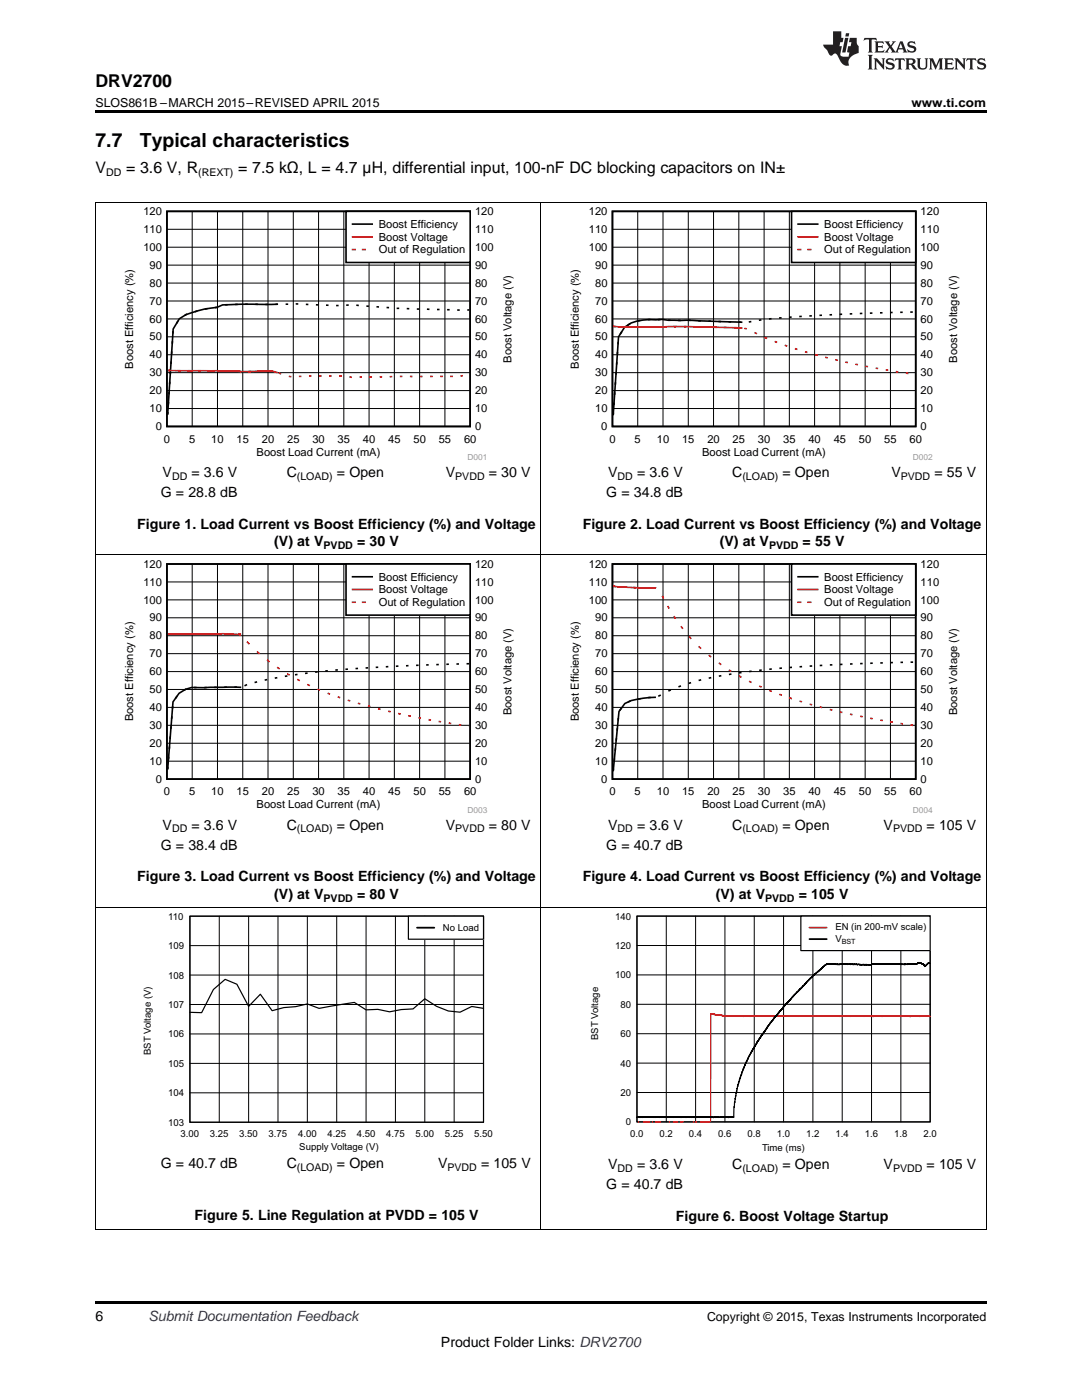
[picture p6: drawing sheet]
<svg xmlns="http://www.w3.org/2000/svg" width="216mm" height="279mm" viewBox="0 0 216 279" stroke-linecap="round" stroke-linejoin="round" font-family="sans-serif">
<path d="M19 259.7h177.8v.5h-177.8z" fill="#000"/>
<g fill="none" stroke="#000" stroke-width=".2">
<path d="M19.1 181.2v64.3M107.9 181.2v64.3M127.1 182.8h58.5v41.1h-58.5zM127.1 194.6h58.5M127.1 188.7h58.5M132.9 182.8v41.1M138.8 182.8v41.1M144.7 182.8v41.1M150.5 182.8v41.1M156.4 182.8v41.1M162.2 182.8v41.1M168.1 182.8v41.1"/>
<path d="M173.9 182.8v41.1M179.8 182.8v41.1M196.8 181.2v64.3M127.1 218h58.5M127.1 212.2h58.5M127.1 206.3h58.5M127.1 200.4h58.5M19 245.4h177.8"/>
</g>
<path d="M127.1 182.8h58.5v41.1h-58.5zM185.5 192.2h-.3l-.7 .7-.2-.5-.9-.3-.7 .4-1.5-.1-.1 .1h-.6l-6.5-.2-.2 .3-8.8-.2-3.4 2.9-1.2 1.4-2 1.9-.6 .8-1.4 1.5-3 3.6-2.3 3.4-1.8 3.1-1.7 4.2-.9 4.1-.3 3.7h-19.3" fill="none" stroke="#000" stroke-width=".24"/>
<g fill="none" stroke="#f00" stroke-width=".24">
<path d="M185.5 202.8l-.9-.1-1 .2-1.6-.2-.3 .2-.4-.1-3 .1-1.1-.2-3.4 .2-3.4-.2-2.9 .2-1.9-.2-.4 .1-.5-.1-.5 .1-6.7-.1-9.1 .2-4-.2-2.6-.4v21.6M127.4 223.9h.1M128.4 223.9h.1M128.6 223.9h.1M128.8 223.9h.1M129 223.9h.1M129.1 223.9h.1M129.3 223.9h.1M129.4 223.9h.1M129.5 223.9h.1M129.7 223.9h.1M130.2 223.9h.1"/>
<path d="M130.8 223.9h.1M131.1 223.9h.1M131.2 223.9h.1M131.5 223.9h.1M131.6 223.9h.1M131.7 223.9h.1M131.8 223.9h.1M133.5 223.9h.1M133.9 223.9h.1M134.3 223.9h.1M134.5 223.9h.1M134.5 223.9h.2"/>
<path d="M134.7 223.9h.1M134.9 223.9h.1M135 223.9h.2M135.2 223.9h.1M135.7 223.9h.1M135.8 223.9h.1M135.9 223.9h.1M136.1 223.9h.1M136.2 223.9h.1M136.3 223.9h.1M138.3 223.9h.1M138.4 223.9h.1"/>
<path d="M138.7 223.9h.1M138.9 223.9h.1M139 223.9h.1M139.8 223.9h.1M139.9 223.9h.1M140 223.9h.1M140.3 223.9h.1M140.4 223.9h.1M140.5 223.9h.1M140.8 223.9h.1M140.9 223.9h.1M141.1 223.9h.1"/>
<path d="M141.4 223.9h.1M141.6 223.9h.1"/>
</g>
<path d="M159.8 182.8h25.8v6.9h-25.8z" fill="#fff"/>
<path d="M37.9 182.8h58.6v41.2h-58.6zM159.8 182.8h25.8v6.9h-25.8zM96.5 201.2l-2.4-.3-2.3 1.1-2.3-.2-2.4-1-2.3-1.5-2.4 2.1-2.3 .1-2.4 .4-2.3-.5-2.4 .1-2.3-1.4-7 1.1-2.4-.8-2.3 .5-2.4 .2-2.3 .6-2.3-3.3-2.4 2.4-2.3-4.4-2.4-1-2.3 2.1-2.4 4.6-2.3-.1" fill="none" stroke="#000" stroke-width=".24"/>
<path d="M161.5 185.1h3.5" fill="none" stroke="#f00" stroke-width=".36"/>
<path d="M161.5 187.4h3.5" fill="none" stroke="#000" stroke-width=".36"/>
<g fill="none" stroke="#000" stroke-width=".2">
<path d="M37.9 182.8h58.6v41.2h-58.6zM37.9 194.6h58.6M37.9 188.7h58.6M43.8 182.8v41.2M49.6 182.8v41.2M55.5 182.8v41.2M61.3 182.8v41.2M67.2 182.8v41.2M73 182.8v41.2M78.9 182.8v41.2M84.8 182.8v41.2M90.6 182.8v41.2"/>
<path d="M37.9 218.1h58.6M37.9 212.2h58.6M37.9 206.3h58.6M37.9 200.5h58.6"/>
</g>
<path d="M81.5 182.8h15v4.6h-15z" fill="#fff"/>
<path d="M81.5 182.8h15v4.6h-15z" fill="none" stroke="#000" stroke-width=".24"/>
<path d="M83.2 185.1h3.5" fill="none" stroke="#000" stroke-width=".36"/>
<path d="M19.1 110.8v70.4M107.9 110.8v70.4M196.8 110.8v70.4M19 181.1h177.8" fill="none" stroke="#000" stroke-width=".2"/>
<path d="M24.4 111.7h78.2v50.6h-78.2z" fill-rule="evenodd" fill="#fff"/>
<g fill="none" stroke="#000" stroke-width=".32">
<path d="M33.3 112.6h60.5v42.9h-60.5zM35.3 138.9l-.3 .5M37.2 137.5l-.5 .3M38.7 137.2h.5M41.2 137.2h-.5M42.7 137.2h.6M45.3 137.1l-.5 .1M46.8 137.1h.5M48.1 137.2h-8.6a4.7 4.7 0 0 0-5 2.9l-1 13.4v-.5M49.3 136.6l-.5 .3M51.3 136.1l-.5 .1M53.3 135.6l-.5 .1"/>
<path d="M55.3 135.2l-.5 .1M57.3 134.9l-.5 .1M59.4 134.6l-.5 .1M61.4 134.3l-.5 .1M63.4 134.1h-.5M65.4 133.9h-.5M67.4 133.7h-.5M69.4 133.5l-.5 .1M71.4 133.4h-.5M73.5 133.3h-.5M75.5 133.2h-.5M77.5 133l-.5 .1"/>
<path d="M79.5 132.9l-.5 .1M81.5 132.8l-.5 .1M83.5 132.8h-.5M85.5 132.7h-.5M87.6 132.6h-.5M89.6 132.6h-.5M91.6 132.5h-.5M93.6 132.5h-.5M33.7 151l-.1 .5M33.8 149v.5M34 147l-.1 .5M34.1 145v.5"/>
<path d="M34.3 142.9l-.1 .5M34.5 140.9l-.1 .5"/>
</g>
<g fill="none" stroke="#000" stroke-width=".2">
<path d="M33.3 119.7h60.5M33.3 116.1h60.5M38.4 112.6v42.9M43.4 112.6v42.9M48.4 112.6v42.9M53.5 112.6v42.9M58.5 112.6v42.9M63.6 112.6v42.9M68.6 112.6v42.9M73.6 112.6v42.9M78.7 112.6v42.9M83.7 112.6v42.9"/>
<path d="M88.8 112.6v42.9M33.3 137.6h60.5M33.3 134h60.5M33.3 130.5h60.5M33.3 126.9h60.5M33.3 123.3h60.5M33.3 151.9h60.5M33.3 148.3h60.5M33.3 144.8h60.5M33.3 141.2h60.5"/>
</g>
<g fill="none" stroke="#f00" stroke-width=".32">
<path d="M34 126.5h-.5l4.7 .1 6.2-.1 3.7 .1M35.5 126.6h.5M37.5 126.6h.5M39.5 126.5h.5M41.5 126.5h.5M44 126.5h-.5M45.5 126.5h.5M47.6 126.6h.5M49.3 128l.5 .6M51.3 130l.5 .5M53.3 131.7l.5 .4M55.3 133.2l.5 .3"/>
<path d="M57.3 134.5l.5 .2M59.3 135.6l.5 .2M61.3 136.6l.5 .2M63.4 137.5l.5 .2M65.4 138.3l.5 .2M67.4 139.1l.5 .1M69.4 139.7l.5 .2M71.4 140.3l.5 .2M73.4 140.9l.5 .1M75.4 141.4l.5 .2M77.4 141.9l.6 .1M79.5 142.4l.5 .1"/>
<path d="M81.5 142.8l.5 .1M83.5 143.2l.5 .1M85.5 143.6l.5 .1M87.5 144l.5 .1M89.5 144.3l.5 .1M91.5 144.6l.5 .1M93.6 144.9h.1"/>
</g>
<path d="M69 112.6h24.8v10.2h-24.8z" fill-rule="evenodd" fill="#fff"/>
<path d="M69 112.6h24.8v10.2h-24.8zM70.3 115.1h4" fill="none" stroke="#000" stroke-width=".32"/>
<path d="M70.3 117.6h4M70.3 120.2h.5M72.4 120.2h.5" fill="none" stroke="#f00" stroke-width=".32"/>
<path d="M113.3 111.7h78.2v50.6h-78.2z" fill-rule="evenodd" fill="#fff"/>
<g fill="none" stroke="#000" stroke-width=".32">
<path d="M122.2 112.6h60.5v42.9h-60.5zM125.8 139.9l-.5 .2M127.8 139.4l-.5 .1M129.8 139.2h-.5M130.9 139.2h-1.3a13.3 13.3 0 0 0-4.9 1.2l-1.2 1.6-1.1 11.9v-.5M131.9 138.7l-.6 .3M133.9 137.7l-.5 .2M135.9 136.9l-.5 .2M137.9 136.2l-.5 .2M139.9 135.7l-.5 .1M141.9 135.2l-.5 .1M143.9 134.9h-.5"/>
<path d="M146 134.5l-.6 .1M148 134.2l-.5 .1M150 134h-.5M152 133.7l-.5 .1M154 133.5l-.5 .1M156 133.3l-.5 .1M158 133.2h-.5M160 133l-.5 .1M162.1 132.9h-.5M164.1 132.8h-.5M166.1 132.7h-.5M168.1 132.6h-.5"/>
<path d="M170.1 132.5h-.5M172.1 132.4h-.5M174.1 132.4h-.5M176.2 132.3h-.5M178.2 132.2h-.5M180.2 132.2h-.5M182.2 132.1l-.5 .1M122.6 151.4v.5M122.8 149.4l-.1 .5M123 147.3l-.1 .5M123.2 145.3l-.1 .5M123.4 143.3l-.1 .5"/>
<path d="M124 141.3l-.3 .5"/>
</g>
<g fill="none" stroke="#000" stroke-width=".2">
<path d="M122.2 119.7h60.5M122.2 116.1h60.5M127.3 112.6v42.9M132.3 112.6v42.9M137.3 112.6v42.9M142.4 112.6v42.9M147.4 112.6v42.9M152.5 112.6v42.9M157.5 112.6v42.9M162.5 112.6v42.9M167.6 112.6v42.9M172.6 112.6v42.9"/>
<path d="M177.7 112.6v42.9M122.2 137.6h60.5M122.2 134h60.5M122.2 130.5h60.5M122.2 126.9h60.5M122.2 123.3h60.5M122.2 151.9h60.5M122.2 148.3h60.5M122.2 144.8h60.5M122.2 141.2h60.5"/>
</g>
<g fill="none" stroke="#f00" stroke-width=".32">
<path d="M122.9 117.1l-.5-.1 8.5 .4M124.4 117.2h.5M126.4 117.3h.5M128.4 117.3h.5M130.4 117.4h.5M132.1 118.9l.3 .5M133.2 120.9l.3 .5M134.5 123l.3 .5M135.9 125l.4 .5M137.5 127l.4 .5M139.4 129l.5 .4M141.4 130.7l.5 .4"/>
<path d="M143.4 132.3l.5 .4M145.4 133.7l.5 .3M147.5 134.9l.5 .3M149.5 136l.5 .2M151.5 136.9l.5 .2M153.5 137.8l.5 .2M155.5 138.6l.5 .1M157.5 139.3l.5 .1M159.5 139.9l.5 .2M161.5 140.5l.6 .2M163.6 141.1l.5 .1M165.6 141.6l.5 .1"/>
<path d="M167.6 142.1l.5 .1M169.6 142.5l.5 .1M171.6 142.9l.5 .1M173.6 143.3l.5 .1M175.6 143.7l.5 .1M177.7 144.1h.5M179.7 144.4l.5 .1M181.7 144.7l.5 .1"/>
</g>
<path d="M157.9 112.6h24.8v10.2h-24.8z" fill-rule="evenodd" fill="#fff"/>
<path d="M157.9 112.6h24.8v10.2h-24.8zM159.2 115.1h4" fill="none" stroke="#000" stroke-width=".32"/>
<path d="M159.2 117.6h4M159.2 120.2h.5M161.3 120.2h.5" fill="none" stroke="#f00" stroke-width=".32"/>
<path d="M19.1 40.4v70.4M107.9 40.4v70.4M196.8 40.4v70.4M19 110.8h177.8" fill="none" stroke="#000" stroke-width=".2"/>
<path d="M24.4 41.4h78.2v50.5h-78.2z" fill-rule="evenodd" fill="#fff"/>
<g fill="none" stroke="#000" stroke-width=".32">
<path d="M33.3 42.2h60.5v42.9h-60.5zM33.7 78.2v.5M33.9 76.2l-.1 .5M34 74.1v.6M34.1 72.1v.5M34.3 70.1l-.1 .5M34.4 68.1v.5M34.5 66.1v.5M35.5 64.1l-.3 .5M37.4 62.7l-.5 .3M39.4 62.1l-.5 .1M41.4 61.6l-.5 .1"/>
<path d="M43.4 61.3l-.5 .1M45.4 60.8h-.5M47.4 60.7l-.5 .1M48.9 60.7h.5M51 60.7h.5M53 60.8h.5M55.4 60.7l-11 .1-1.1 .5a20.8 20.8 0 0 0-6.2 1.5l-1.3 .8-1.2 2.1-1.1 17v-.5M55.5 60.7h-.5M57 60.7h.5M59 60.7h.5M61 60.7l.5 .1M63 60.8h.5"/>
<path d="M65 60.9h.6M67.6 61h-.5M69.6 60.9h-.5M71.1 60.9l.5 .1M73.1 61.1h.5M75.1 61.2l.5 .1M77.1 61.4h.5M79.7 61.5h-.6M81.2 61.6h.5M83.2 61.7h.5M85.2 61.7h.5M87.2 61.8h.5"/>
<path d="M89.2 61.8h.5M91.2 61.9h.5M93.7 61.8l-.5 .1M33.6 80.2v.5"/>
</g>
<g fill="none" stroke="#000" stroke-width=".2">
<path d="M33.3 56.5h60.5M33.3 52.9h60.5M33.3 49.3h60.5M33.3 45.8h60.5M38.4 42.2v42.9M43.4 42.2v42.9M48.4 42.2v42.9M53.5 42.2v42.9M58.5 42.2v42.9M63.6 42.2v42.9M68.6 42.2v42.9M73.6 42.2v42.9"/>
<path d="M78.7 42.2v42.9M83.7 42.2v42.9M88.8 42.2v42.9M33.3 78h60.5M33.3 74.4h60.5M33.3 70.8h60.5M33.3 67.2h60.5M33.3 63.7h60.5M33.3 60.1h60.5M33.3 81.5h60.5"/>
</g>
<g fill="none" stroke="#f00" stroke-width=".32">
<path d="M34 74l-.5-.1 15.8 .3 4.9-.2 1.2 .4M35.5 74h.5M37.5 74h.5M39.5 74h.5M41.5 74h.5M43.5 74h.5M45.5 74h.5M47.6 74.1h.5M50.1 74.1h-.5M52.1 74.1h-.5M54.1 74h-.5M55.6 74.4l.5 .2"/>
<path d="M57.6 75.1l.5 .1M60.1 75.1h-.5M62.2 75.1h-.6M63.7 75h.5M65.7 75l.5 .1M67.7 75h.5M69.7 75.2l.5 .1M72.2 75.2l-.5 .1M73.7 75.2h.5M76.3 75.2h-.5M78.3 75.2h-.5M80.3 75.1h-.5"/>
<path d="M81.8 75.1h.5M83.8 75.1h.5M86.3 75.1h-.5M88.3 75.1h-.5M89.8 75.1h.5M92.4 75l-.5 .1"/>
</g>
<path d="M69 42.2h24.8v10.2h-24.8z" fill-rule="evenodd" fill="#fff"/>
<path d="M69 42.2h24.8v10.2h-24.8zM70.3 44.7h4" fill="none" stroke="#000" stroke-width=".32"/>
<path d="M70.3 47.3h4M70.3 49.8h.5M72.4 49.8h.5" fill="none" stroke="#f00" stroke-width=".32"/>
<path d="M113.3 41.4h78.2v50.5h-78.2z" fill-rule="evenodd" fill="#fff"/>
<g fill="none" stroke="#000" stroke-width=".32">
<path d="M122.2 42.2h60.5v42.9h-60.5zM122.7 78.3l-.1 .5M122.8 76.3v.5M122.9 74.3v.5M123.1 72.3l-.1 .5M123.2 70.2v.5M123.4 68.2l-.1 .5M124.1 66.2l-.4 .5M125.7 64.6l-.5 .3M127.8 64h-.5M129.8 63.8h-.5M131.8 63.8h-.5"/>
<path d="M133.3 63.9h.5M135.3 63.9l.5 .1M137.3 63.9h.5M139.3 64h.5M141.4 64.1h.5M143.4 64.2h.5M145.4 64.2h.5M147.4 64.3h.5M148.1 64.3l-11-.4h-3.8l-1.2-.2-1.2 .1a11.2 11.2 0 0 0-5 .7l-1.3 .8-1.2 1.9-1 15.7v-.6M149.9 64.2l-.5 .1M151.9 63.8l-.5 .1M153.9 63.6l-.5 .1"/>
<path d="M156 63.4l-.5 .1M158 63.3h-.5M160 63.1l-.5 .1M162 63l-.5 .1M164 62.9h-.5M166 62.8h-.5M168 62.7h-.5M170.1 62.6h-.6M172.1 62.5l-.5 .1M174.1 62.5h-.5M176.1 62.4h-.5M178.1 62.4h-.5"/>
<path d="M180.1 62.3h-.5M182.1 62.3h-.5M122.5 80.3v.5"/>
</g>
<g fill="none" stroke="#000" stroke-width=".2">
<path d="M122.2 56.5h60.5M122.2 52.9h60.5M122.2 49.3h60.5M122.2 45.8h60.5M127.3 42.2v42.9M132.3 42.2v42.9M137.3 42.2v42.9M142.4 42.2v42.9M147.4 42.2v42.9M152.5 42.2v42.9M157.5 42.2v42.9M162.5 42.2v42.9"/>
<path d="M167.6 42.2v42.9M172.6 42.2v42.9M177.7 42.2v42.9M122.2 78h60.5M122.2 74.4h60.5M122.2 70.8h60.5M122.2 67.2h60.5M122.2 63.7h60.5M122.2 60.1h60.5M122.2 81.5h60.5"/>
</g>
<g fill="none" stroke="#f00" stroke-width=".32">
<path d="M122.9 65.2l-.5-.1 7.2 .2 7.5-.1 11 .3M124.4 65.2h.5M126.4 65.2h.5M128.4 65.3h.5M130.9 65.3h-.5M132.9 65.2l-.5 .1M134.4 65.2h.5M136.5 65.2h.5M138.5 65.2h.5M140.5 65.3h.5M142.5 65.3h.5M144.5 65.3l.5 .1"/>
<path d="M146.5 65.4h.5M148.5 65.5l.5 .1M150.5 66.4l.6 .2M152.6 67.3l.5 .2M154.6 68.1l.5 .2M156.6 68.9l.5 .2M158.6 69.6l.5 .1M160.6 70.2l.5 .2M162.6 70.8l.5 .1M164.7 71.3l.5 .1M166.7 71.8l.5 .1M168.7 72.3l.5 .1"/>
<path d="M170.7 72.7l.5 .1M172.7 73.1l.5 .1M174.7 73.5l.5 .1M176.7 73.8l.5 .1M178.7 74.2h.5M180.8 74.5h.5"/>
</g>
<path d="M157.9 42.2h24.8v10.2h-24.8z" fill-rule="evenodd" fill="#fff"/>
<path d="M157.9 42.2h24.8v10.2h-24.8zM159.2 44.7h4" fill="none" stroke="#000" stroke-width=".32"/>
<path d="M159.2 47.3h4M159.2 49.8h.5M161.3 49.8h.5" fill="none" stroke="#f00" stroke-width=".32"/>
<path d="M19 40.4h177.8" fill="none" stroke="#000" stroke-width=".2"/>
<path d="M19 22h177.8v.5h-177.8z" fill="#000"/>
<g fill="#231f20">
<path d="M172.5 7.6l-.1 .5 .4-.2h.6v.1v2.1l-.2 .4h.9l-.2-.4v-2.1l.1-.1h.5l.5 .2-.2-.5zM174.5 8.3l.2 .3v1.5l-.2 .4h1.8l.2-.6a1.04 1.04 0 0 1-1.3 .2v-.7h.6l.3 .2v-.6l-.3 .2h-.6v-.6l.8-.1 .4 .3-.2-.5zM176.5 8.3l.9 1.1-.9 1.1h.8l-.2-.2 .4-.7 .5 .7-.2 .2h1.5l-.2-.2 .2-.4h.9l.1 .4-.2 .2h1l-.3-.3-.7-1.9h-.5l-.9 2-.8-1 .9-1h-.8l.1 .3-.4 .5-.3-.6 .1-.2zM179.7 8.6l.4 1h-.7zM181.3 8.4a.63 .63 0 0 0-.2 .7 .63 .63 0 0 0 .6 .4l.6 .2 .1 .2a.75 .75 0 0 1-.7 .4 .75 .75 0 0 1-.6-.5l.1 .7 .1-.1a1.11 1.11 0 0 0 1.5-.6 1.13 1.13 0 0 0-1.2-.8l-.1-.4a1.04 1.04 0 0 1 1.2 .2l-.2-.5-.2 .1-.4-.2zM173.2 10.9l.2 .4v2.2l-.2 .4h1l-.3-.4v-2.2l.3-.4zM174.3 11.6l.3 .4v1.5l-.3 .4h.8l-.2-.4v-1.3l1.5 1.7v-1.9l.2-.4h-.7l.2 .4v.9l-1.1-1.3zM177 11.8a.62 .62 0 0 0-.2 .7 .62 .62 0 0 0 .6 .4l.6 .1 .1 .3a.76 .76 0 0 1-.7 .3 .76 .76 0 0 1-.7-.4l.2 .7 .1-.1a1.11 1.11 0 0 0 1.5-.6 1.13 1.13 0 0 0-1.2-.8l-.1-.4a1.04 1.04 0 0 1 1.2 .2l-.2-.6-.2 .1-.5-.1zM178.7 11.6l-.2 .6a.61 .61 0 0 1 .8-.3v1.6l-.2 .4h.9l-.2-.4v-1.6a.63 .63 0 0 1 .7 .3l-.1-.6zM180.6 11.6l.3 .4v1.5l-.3 .4h1l-.2-.2-.1-.8 .6 .2a.76 .76 0 0 0 1.2 .7l-1-1a.58 .58 0 0 0 .6-.5 .58 .58 0 0 0-.5-.6zM181.4 11.9h.1a.45 .45 0 0 1 .5 .1 .45 .45 0 0 1 .1 .5l-.8 .2zM182.9 11.6l.2 .2a2.17 2.17 0 0 0 .3 1.9 .99 .99 0 0 0 1.6-.6v-1.1l.2-.4h-.7l.2 .2a1.92 1.92 0 0 1-.2 1.8 .6 .6 0 0 1-.9-.5v-1.1l.2-.4zM185.4 11.6l.2 .4v1.5l-.2 .4h.7l-.2-.4v-1.4l.8 1.8 .8-1.8v1.4l-.2 .4h.9l-.2-.4v-1.5l.2-.4h-.8l-.6 1.5-.6-1.5zM188.4 11.6l.2 .4v1.5l-.2 .4h1.8l.1-.6a1.04 1.04 0 0 1-1.2 .1v-.6h.5l.4 .2v-.6l-.4 .2h-.5v-.7h.8l.3 .3-.1-.6zM190.5 11.6l.2 .4v1.5l-.2 .4h.7l-.2-.4v-1.3l1.5 1.7v-1.9l.2-.4h-.7l.2 .4v.9l-1.1-1.3zM192.9 11.6l-.1 .6a.61 .61 0 0 1 .7-.3l.1 1.6-.3 .4h1l-.3-.4 .1-1.6a.63 .63 0 0 1 .7 .3l-.1-.6zM195.2 11.8a.62 .62 0 0 0-.2 .7 .62 .62 0 0 0 .6 .4l.6 .1 .1 .3a.76 .76 0 0 1-.7 .3 .76 .76 0 0 1-.6-.4l.1 .7 .1-.1a1.11 1.11 0 0 0 1.6-.6 1.13 1.13 0 0 0-1.3-.8l-.1-.4a1.04 1.04 0 0 1 1.2 .2l-.1-.6-.2 .1-.5-.1z"/>
<path d="M166.2 6.3v2.6h-1.9v.4l.8 .9a.91 .91 0 0 0 1 .8 .56 .56 0 0 1 .5-.3 .56 .56 0 0 1 .5 .3l.4 .8a1.53 1.53 0 0 0 1.9 1.2 1.54 1.54 0 0 1 1-2.1l.9-.3v-1.4a1.52 1.52 0 0 1-.4-1.6h-1.3l-.2 .8h.5l-.2 .8h-.5l-.1 1v.2l.4 .1-.2 .8a1.93 1.93 0 0 1-1.6-.3l.3-1.8h-.5l.2-.8h.4l.2-.8h-.4v-1.3zM168.6 7.6l-.6 2.9h.7l.6-2.9zM168.8 6.6l-.1 .7h.6l.2-.7z"/>
</g>
<g font-size="3.9">
<text x="19" y="29.3">7.7</text>
<text x="27.9" y="29.3">Typical characteristics</text>
</g>
<text font-size="3.5" x="19" y="17.3">DRV2700</text>
<g font-size="3.2">
<text x="19" y="34.4">V</text>
<text x="25.2" y="34.4">= 3.6 V, R</text>
<text x="47.5" y="34.4">= 7.5 kΩ, L = 4.7 µH, differential input, 100-nF DC blocking capacitors on IN±</text>
</g>
<g font-size="2.8">
<text x="32.5" y="95.2">V</text>
<text x="38.2" y="95.2">= 3.6 V</text>
<text x="57.2" y="95.2">C</text>
<text x="67.2" y="95.2">= Open</text>
<text x="89" y="95.2">V</text>
<text x="97.5" y="95.2">= 30 V</text>
<text x="121.4" y="95.2">V</text>
<text x="127.1" y="95.2">= 3.6 V</text>
<text x="146.1" y="95.2">C</text>
<text x="156.1" y="95.2">= Open</text>
<text x="177.9" y="95.2">V</text>
<text x="186.4" y="95.2">= 55 V</text>
<text x="32.1" y="99.2">G = 28.8 dB</text>
<text x="121" y="99.2">G = 34.8 dB</text>
<text x="27.4" y="105.5">Figure 1. Load Current vs Boost Efficiency (%) and Voltage</text>
<text x="116.3" y="105.5">Figure 2. Load Current vs Boost Efficiency (%) and Voltage</text>
<text x="54.7" y="109">(V) at V</text>
<text x="71.3" y="109">= 30 V</text>
<text x="143.6" y="109">(V) at V</text>
<text x="160.2" y="109">= 55 V</text>
<text x="32.5" y="165.6">V</text>
<text x="38.2" y="165.6">= 3.6 V</text>
<text x="57.2" y="165.6">C</text>
<text x="67.2" y="165.6">= Open</text>
<text x="89" y="165.6">V</text>
<text x="97.5" y="165.6">= 80 V</text>
<text x="121.4" y="165.6">V</text>
<text x="127.1" y="165.6">= 3.6 V</text>
<text x="146.1" y="165.6">C</text>
<text x="156.1" y="165.6">= Open</text>
<text x="176.3" y="165.6">V</text>
<text x="184.9" y="165.6">= 105 V</text>
<text x="32.1" y="169.5">G = 38.4 dB</text>
<text x="121" y="169.5">G = 40.7 dB</text>
<text x="27.4" y="175.9">Figure 3. Load Current vs Boost Efficiency (%) and Voltage</text>
<text x="54.7" y="179.4">(V) at V</text>
<text x="71.3" y="179.4">= 80 V</text>
<text x="116.3" y="175.9">Figure 4. Load Current vs Boost Efficiency (%) and Voltage</text>
<text x="142.8" y="179.4">(V) at V</text>
<text x="159.4" y="179.4">= 105 V</text>
<text x="32.1" y="233.1">G = 40.7 dB</text>
<text x="57.2" y="233.1">C</text>
<text x="67.2" y="233.1">= Open</text>
<text x="87.4" y="233.1">V</text>
<text x="96" y="233.1">= 105 V</text>
<text x="121.4" y="233.4">V</text>
<text x="127.1" y="233.4">= 3.6 V</text>
<text x="146.1" y="233.4">C</text>
<text x="156.1" y="233.4">= Open</text>
<text x="176.3" y="233.4">V</text>
<text x="184.9" y="233.4">= 105 V</text>
<text x="121" y="237.4">G = 40.7 dB</text>
<text x="38.8" y="243.4">Figure 5. Line Regulation at PVDD = 105 V</text>
<text x="134.9" y="243.7">Figure 6. Boost Voltage Startup</text>
<text x="19" y="263.6">6</text>
<text x="88" y="268.9">Product Folder Links: DRV2700</text>
</g>
<text font-size="2.8" fill="#0000c8" x="29.6" y="263.6">Submit Documentation Feedback</text>
<g font-size="2.5">
<text x="19" y="21.4">SLOS861B –MARCH 2015–REVISED APRIL 2015</text>
<text x="181.9" y="21.4">www.ti.com</text>
<text x="141.1" y="263.6">Copyright © 2015, Texas Instruments Incorporated</text>
</g>
<g font-size="2.2">
<text x="28.6" y="46.5">110</text>
<text x="28.6" y="42.9">120</text>
<text x="75.6" y="45.5">Boost Efficiency</text>
<text x="94.8" y="46.5">110</text>
<text x="94.8" y="42.9">120</text>
<text x="117.5" y="46.5">110</text>
<text x="117.5" y="42.9">120</text>
<text x="164.5" y="45.5">Boost Efficiency</text>
<text x="183.7" y="46.5">110</text>
<text x="183.7" y="42.9">120</text>
<text x="28.6" y="50.1">100</text>
<text x="29.9" y="53.6">90</text>
<text x="75.6" y="48">Boost Voltage</text>
<text x="75.6" y="50.6">Out of Regulation</text>
<text x="94.8" y="50.1">100</text>
<text x="94.8" y="53.6">90</text>
<text x="117.5" y="50.1">100</text>
<text x="118.8" y="53.6">90</text>
<text x="164.5" y="48">Boost Voltage</text>
<text x="164.5" y="50.6">Out of Regulation</text>
<text x="183.7" y="50.1">100</text>
<text x="183.7" y="53.6">90</text>
<text x="29.9" y="57.2">80</text>
<text x="94.8" y="57.2">80</text>
<text x="118.8" y="57.2">80</text>
<text x="183.7" y="57.2">80</text>
<text x="29.9" y="64.4">60</text>
<text x="29.9" y="60.8">70</text>
<text x="94.8" y="64.4">60</text>
<text x="94.8" y="60.8">70</text>
<text x="118.8" y="64.4">60</text>
<text x="118.8" y="60.8">70</text>
<text x="183.7" y="64.4">60</text>
<text x="183.7" y="60.8">70</text>
<text x="29.9" y="71.5">40</text>
<text x="29.9" y="67.9">50</text>
<text x="94.8" y="71.5">40</text>
<text x="94.8" y="67.9">50</text>
<text x="118.8" y="71.5">40</text>
<text x="118.8" y="67.9">50</text>
<text x="183.7" y="71.5">40</text>
<text x="183.7" y="67.9">50</text>
<text x="26.6" y="73.6" transform="rotate(-90 26.6 73.6)">Boost Efficiency (%)</text>
<text x="29.9" y="75.1">30</text>
<text x="94.8" y="75.1">30</text>
<text x="102.1" y="72.4" transform="rotate(-90 102.1 72.4)">Boost Voltage (V)</text>
<text x="115.5" y="73.6" transform="rotate(-90 115.5 73.6)">Boost Efficiency (%)</text>
<text x="118.8" y="75.1">30</text>
<text x="183.7" y="75.1">30</text>
<text x="191" y="72.4" transform="rotate(-90 191 72.4)">Boost Voltage (V)</text>
<text x="29.9" y="82.3">10</text>
<text x="29.9" y="78.7">20</text>
<text x="94.8" y="82.3">10</text>
<text x="94.8" y="78.7">20</text>
<text x="118.8" y="82.3">10</text>
<text x="118.8" y="78.7">20</text>
<text x="183.7" y="82.3">10</text>
<text x="183.7" y="78.7">20</text>
<text x="31.1" y="85.8">0</text>
<text x="32.7" y="88.4">0</text>
<text x="37.7" y="88.4">5</text>
<text x="42.2" y="88.4">10</text>
<text x="47.2" y="88.4">15</text>
<text x="52.2" y="88.4">20</text>
<text x="57.3" y="88.4">25</text>
<text x="62.3" y="88.4">30</text>
<text x="67.4" y="88.4">35</text>
<text x="72.4" y="88.4">40</text>
<text x="77.5" y="88.4">45</text>
<text x="82.5" y="88.4">50</text>
<text x="87.5" y="88.4">55</text>
<text x="92.6" y="88.4">60</text>
<text x="94.8" y="85.8">0</text>
<text x="120" y="85.8">0</text>
<text x="121.6" y="88.4">0</text>
<text x="126.6" y="88.4">5</text>
<text x="131.1" y="88.4">10</text>
<text x="136.1" y="88.4">15</text>
<text x="141.1" y="88.4">20</text>
<text x="146.2" y="88.4">25</text>
<text x="151.2" y="88.4">30</text>
<text x="156.3" y="88.4">35</text>
<text x="161.3" y="88.4">40</text>
<text x="166.4" y="88.4">45</text>
<text x="171.4" y="88.4">50</text>
<text x="176.4" y="88.4">55</text>
<text x="181.5" y="88.4">60</text>
<text x="183.7" y="85.8">0</text>
<text x="51.2" y="90.9">Boost Load Current (mA)</text>
<text x="140.1" y="90.9">Boost Load Current (mA)</text>
<text x="28.6" y="113.3">120</text>
<text x="94.8" y="113.3">120</text>
<text x="117.5" y="113.3">120</text>
<text x="183.7" y="113.3">120</text>
<text x="28.6" y="116.9">110</text>
<text x="75.6" y="115.9">Boost Efficiency</text>
<text x="75.6" y="118.4">Boost Voltage</text>
<text x="94.8" y="116.9">110</text>
<text x="117.5" y="116.9">110</text>
<text x="164.5" y="115.9">Boost Efficiency</text>
<text x="164.5" y="118.4">Boost Voltage</text>
<text x="183.7" y="116.9">110</text>
<text x="28.6" y="120.4">100</text>
<text x="29.9" y="124">90</text>
<text x="75.6" y="121">Out of Regulation</text>
<text x="94.8" y="120.4">100</text>
<text x="94.8" y="124">90</text>
<text x="117.5" y="120.4">100</text>
<text x="118.8" y="124">90</text>
<text x="164.5" y="121">Out of Regulation</text>
<text x="183.7" y="120.4">100</text>
<text x="183.7" y="124">90</text>
<text x="29.9" y="131.2">70</text>
<text x="29.9" y="127.6">80</text>
<text x="94.8" y="131.2">70</text>
<text x="94.8" y="127.6">80</text>
<text x="118.8" y="131.2">70</text>
<text x="118.8" y="127.6">80</text>
<text x="183.7" y="131.2">70</text>
<text x="183.7" y="127.6">80</text>
<text x="29.9" y="134.8">60</text>
<text x="94.8" y="134.8">60</text>
<text x="118.8" y="134.8">60</text>
<text x="183.7" y="134.8">60</text>
<text x="26.6" y="144" transform="rotate(-90 26.6 144)">Boost Efficiency (%)</text>
<text x="29.9" y="141.9">40</text>
<text x="29.9" y="138.3">50</text>
<text x="94.8" y="141.9">40</text>
<text x="94.8" y="138.3">50</text>
<text x="102.1" y="142.7" transform="rotate(-90 102.1 142.7)">Boost Voltage (V)</text>
<text x="115.5" y="144" transform="rotate(-90 115.5 144)">Boost Efficiency (%)</text>
<text x="118.8" y="141.9">40</text>
<text x="118.8" y="138.3">50</text>
<text x="183.7" y="141.9">40</text>
<text x="183.7" y="138.3">50</text>
<text x="191" y="142.7" transform="rotate(-90 191 142.7)">Boost Voltage (V)</text>
<text x="29.9" y="149.1">20</text>
<text x="29.9" y="145.5">30</text>
<text x="94.8" y="149.1">20</text>
<text x="94.8" y="145.5">30</text>
<text x="118.8" y="149.1">20</text>
<text x="118.8" y="145.5">30</text>
<text x="183.7" y="149.1">20</text>
<text x="183.7" y="145.5">30</text>
<text x="29.9" y="152.6">10</text>
<text x="94.8" y="152.6">10</text>
<text x="118.8" y="152.6">10</text>
<text x="183.7" y="152.6">10</text>
<text x="31.1" y="156.2">0</text>
<text x="32.7" y="158.8">0</text>
<text x="37.7" y="158.8">5</text>
<text x="42.2" y="158.8">10</text>
<text x="47.2" y="158.8">15</text>
<text x="51.2" y="161.3">Boost Load Current (mA)</text>
<text x="52.2" y="158.8">20</text>
<text x="57.3" y="158.8">25</text>
<text x="62.3" y="158.8">30</text>
<text x="67.4" y="158.8">35</text>
<text x="72.4" y="158.8">40</text>
<text x="77.5" y="158.8">45</text>
<text x="82.5" y="158.8">50</text>
<text x="87.5" y="158.8">55</text>
<text x="92.6" y="158.8">60</text>
<text x="94.8" y="156.2">0</text>
<text x="120" y="156.2">0</text>
<text x="121.6" y="158.8">0</text>
<text x="126.6" y="158.8">5</text>
<text x="131.1" y="158.8">10</text>
<text x="136.1" y="158.8">15</text>
<text x="140.1" y="161.3">Boost Load Current (mA)</text>
<text x="141.1" y="158.8">20</text>
<text x="146.2" y="158.8">25</text>
<text x="151.2" y="158.8">30</text>
<text x="156.3" y="158.8">35</text>
<text x="161.3" y="158.8">40</text>
<text x="166.4" y="158.8">45</text>
<text x="171.4" y="158.8">50</text>
<text x="176.4" y="158.8">55</text>
<text x="181.5" y="158.8">60</text>
<text x="183.7" y="156.2">0</text>
</g>
<g font-size="2.1">
<text x="21.2" y="35.1">DD</text>
<text x="39.5" y="35.1">(REXT)</text>
<text x="34.3" y="95.7">DD</text>
<text x="59.2" y="95.7">(LOAD)</text>
<text x="90.8" y="95.7">PVDD</text>
<text x="123.2" y="95.7">DD</text>
<text x="148.1" y="95.7">(LOAD)</text>
<text x="179.7" y="95.7">PVDD</text>
<text x="64.6" y="109.6">PVDD</text>
<text x="153.5" y="109.6">PVDD</text>
<text x="34.3" y="166.1">DD</text>
<text x="59.2" y="166.1">(LOAD)</text>
<text x="90.8" y="166.1">PVDD</text>
<text x="123.2" y="166.1">DD</text>
<text x="148.1" y="166.1">(LOAD)</text>
<text x="178.2" y="166.1">PVDD</text>
<text x="64.6" y="180">PVDD</text>
<text x="152.7" y="180">PVDD</text>
<text x="59.2" y="233.6">(LOAD)</text>
<text x="89.3" y="233.6">PVDD</text>
<text x="123.2" y="234">DD</text>
<text x="148.1" y="234">(LOAD)</text>
<text x="178.2" y="234">PVDD</text>
</g>
<g font-size="1.9">
<text x="33.6" y="183.5">110</text>
<text x="88.4" y="185.8">No Load</text>
<text x="122.8" y="183.5">140</text>
<text x="166.7" y="185.6">EN (in 200-mV scale)</text>
<text x="33.6" y="189.4">109</text>
<text x="122.8" y="189.4">120</text>
<text x="166.7" y="187.9">V</text>
<text x="33.6" y="195.3">108</text>
<text x="122.8" y="195.3">100</text>
<text x="33.6" y="201.2">107</text>
<text x="123.8" y="201.1">80</text>
<text x="33.6" y="207">106</text>
<text x="119.3" y="207.6" transform="rotate(-90 119.3 207.6)">BST Voltage</text>
<text x="123.8" y="207">60</text>
<text x="30.1" y="210.5" transform="rotate(-90 30.1 210.5)">BST Voltage (V)</text>
<text x="33.6" y="212.9">105</text>
<text x="123.8" y="212.9">40</text>
<text x="33.6" y="218.8">104</text>
<text x="123.8" y="218.7">20</text>
<text x="33.6" y="224.7">103</text>
<text x="36" y="227">3.00</text>
<text x="41.9" y="227">3.25</text>
<text x="47.8" y="227">3.50</text>
<text x="53.6" y="227">3.75</text>
<text x="59.5" y="227">4.00</text>
<text x="65.3" y="227">4.25</text>
<text x="71.2" y="227">4.50</text>
<text x="77" y="227">4.75</text>
<text x="82.9" y="227">5.00</text>
<text x="88.8" y="227">5.25</text>
<text x="94.6" y="227">5.50</text>
<text x="124.9" y="224.6">0</text>
<text x="125.8" y="226.9">0.0</text>
<text x="131.6" y="226.9">0.2</text>
<text x="137.5" y="226.9">0.4</text>
<text x="143.3" y="226.9">0.6</text>
<text x="149.2" y="226.9">0.8</text>
<text x="155" y="226.9">1.0</text>
<text x="160.9" y="226.9">1.2</text>
<text x="166.7" y="226.9">1.4</text>
<text x="172.6" y="226.9">1.6</text>
<text x="178.4" y="226.9">1.8</text>
<text x="184.3" y="226.9">2.0</text>
<text x="59.7" y="229.4">Supply Voltage (V)</text>
<text x="152.1" y="229.8">Time (ms)</text>
</g>
<g font-size="1.7" fill="#999">
<text x="93.3" y="91.9">D001</text>
<text x="182.2" y="91.9">D002</text>
<text x="93.3" y="162.3">D003</text>
<text x="182.2" y="162.3">D004</text>
</g>
<text font-size="1.4" x="168" y="188.5">BST</text>
</svg>
